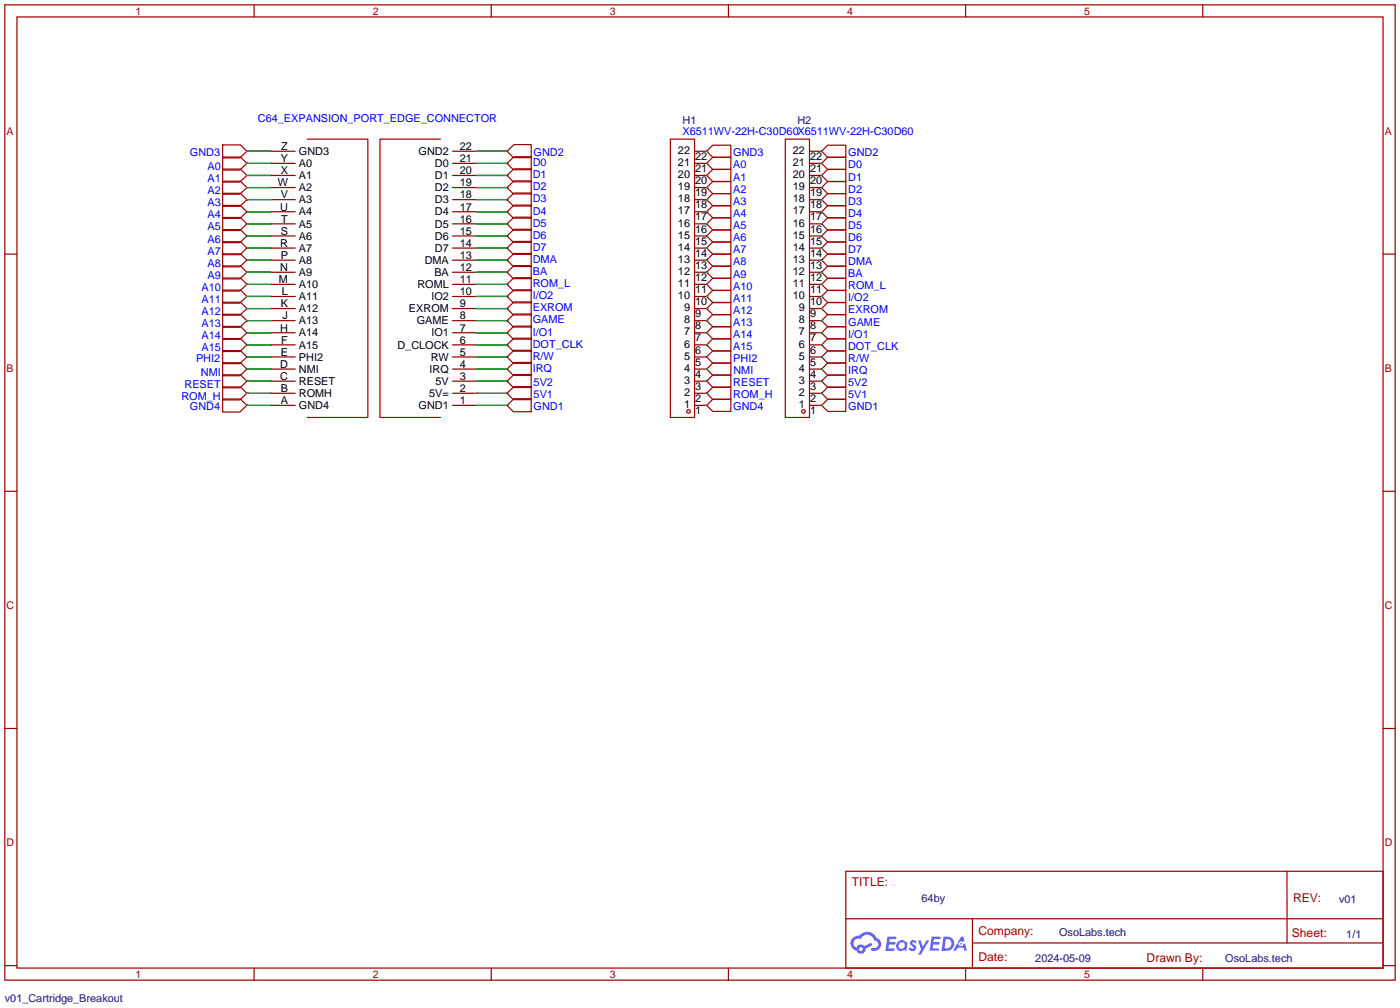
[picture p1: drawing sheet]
<svg xmlns="http://www.w3.org/2000/svg" width="294mm" height="212mm" viewBox="0 0 294 212" stroke-linecap="round" stroke-linejoin="round" font-family="sans-serif">
<g fill="none" stroke="#a10000" stroke-width=".25">
<path d="M1 1h291.9v204.7h-291.9zM3.6 3.6h286.7v199.6h-286.7zM53.3 1v2.6M103.1 1v2.6M152.9 1v2.6M202.7 1v2.6M252.5 1v2.6M1 53.3h2.6M290.3 53.3h2.6M1 103.1h2.6M290.3 103.1h2.6M1 152.9h2.6"/>
<path d="M290.3 152.9h2.6M177.5 182.9h112.8v20.3h-112.8zM177.6 192.8h112.6M204.1 197.9h86.1M204.1 192.8v10.2M270.2 182.9v15M1 202.7h2.6M53.3 203.2v2.5M103.1 203.2v2.5M152.9 203.2v2.5M202.7 203.2v2.5M252.5 203.2v2.5"/>
<path d="M290.3 202.7h2.6"/>
</g>
<g fill="#5487ff">
<path d="M191.2 197.5l.5-.2 .4 .1 .3 .3-.2 .4a.33 .33 0 0 0-.3-.3 .33 .33 0 0 0-.4 .1l.1 .1a.86 .86 0 0 1 .7 .7 .86 .86 0 0 1-.3 .8l-.7 .1-.6-.4 .4-.4 .5 .3 .2-.1v-.2a.88 .88 0 0 1-.6-1.3z"/>
<path d="M192.7 197.4h.6l.4 1.3 .8-1.3h.6l-1.8 3h-.6l.6-1.1z"/>
<path d="M186.3 196.6h1.6l.3 .1-.1 .4h-1.3l-.1 .6h1.1l.2 .3-.3 .3h-1.1l-.1 .8h1.2l.1 .2-.1 .2-1.8 .1z"/>
<path d="M195.6 196.6h1.6l.2 .1v.4h-1.3l-.1 .6h1.1l.2 .3-.3 .3h-1.1l-.1 .8h1.2l.1 .2-.1 .2-1.9 .1z"/>
<path d="M201.7 196.6h.5l.3 .9-.5 .2a.5 .5 0 0 0-.7 .2 .5 .5 0 0 0 .3 .7 .5 .5 0 0 0 .6-.4l.4-.2 .4 1.6h-.6l-.1-.7h-1.2l-.4 .7h-.6z"/>
<path d="M198 196.6l-.4 3h1a1.51 1.51 0 0 0 1.7-1.5 1.51 1.51 0 0 0-1.8-1.5zM198.6 197.1a1.02 1.02 0 0 1 1.1 1.2 1.02 1.02 0 0 1-1.4 .8z"/>
<path d="M188.5 197.6a1.11 1.11 0 0 0-.3 1.6 1.11 1.11 0 0 0 1.6 .2l.5 .2 .2-1.7-.4-.2a1.02 1.02 0 0 0-1.6-.1zM188.6 198.5a.67 .67 0 0 1 1.3 0 .67 .67 0 0 1-1.3 0z"/>
<path d="M179 196.9a1.58 1.58 0 0 0 .8 2.6 1.01 1.01 0 0 0 1.1 .7 1.01 1.01 0 0 0 .8-1.1l1.4-.7-.3-.5-1.3 .7a1.03 1.03 0 0 0-1.7 .3 1 1 0 0 1-.5-1.4 1 1 0 0 1 1.4-.3 1.49 1.49 0 0 1 1.5-1 1.49 1.49 0 0 1 1.4 1.2 .82 .82 0 0 1 .7 1.1 .82 .82 0 0 1-1.2 .5l-.3 .1v.3a1.4 1.4 0 0 0 2-.6 1.4 1.4 0 0 0-.8-1.9 2.19 2.19 0 0 0-3.7-.5l-.8 .1zM180.3 199.2a.4 .4 0 0 1 .8 0 .4 .4 0 0 1-.8 0z"/>
<circle cx="201.8" cy="198.1" r=".19"/>
</g>
<g fill="none" stroke="#a10000" stroke-width=".25">
<path d="M46.7 38h3.8l1.3 1.4-1.4 1.4h-3.7v-2.8M46.7 35.5h3.8l1.3 1.3-1.4 1.4h-3.7v-2.7M46.7 33h3.8l1.3 1.3-1.4 1.4h-3.7v-2.7M46.7 30.4h3.8l1.3 1.4-1.4 1.3h-3.7v-2.7M64.5 29.2h12.7v58.4h-12.7M92.5 29.2h-12.7v58.4h12.7M111.5 33.1v-2.7h-3.6l-1.5 1.4 1.4 1.3h3.8M111.5 35.6v-2.7h-3.6l-1.5 1.4 1.4 1.3h3.8M111.5 38.2v-2.8h-3.6l-1.5 1.4 1.4 1.4h3.8M140.7 29.2h5.1v58.4h-5.1zM148.3 31.8l1.3-1.3h3.8v2.5h-3.8zM149.6 33h3.8v2.6h-3.8l-1.3-1.3z"/>
<path d="M149.6 35.6h3.8v2.5h-3.8l-1.3-1.3zM149.6 38.1h3.8v2.5h-3.8l-1.3-1.2zM164.8 29.2h5.1v58.4h-5.1zM172.5 31.8l1.2-1.3h3.8v2.5h-3.8zM172.5 36.8l1.2-1.2h3.8v2.5h-3.8zM173.7 33h3.8v2.6h-3.8l-1.2-1.3zM173.7 38.1h3.8v2.5h-3.8l-1.2-1.2zM46.7 58.4h3.8l1.3 1.3-1.4 1.4h-3.7v-2.7M46.7 55.8h3.8l1.3 1.4-1.4 1.3h-3.7v-2.7M46.7 53.3h3.8l1.3 1.3-1.4 1.4h-3.7v-2.7M46.7 50.7h3.8l1.3 1.4-1.4 1.4h-3.7v-2.8M46.7 48.2h3.8l1.3 1.3-1.4 1.4h-3.7v-2.7"/>
<path d="M46.7 45.7h3.8l1.3 1.3-1.4 1.4h-3.7v-2.7M46.7 43.1h3.8l1.3 1.3-1.4 1.4h-3.7v-2.7M46.7 40.6h3.8l1.3 1.3-1.4 1.4h-3.7v-2.7M111.5 40.7v-2.7h-3.6l-1.5 1.4 1.4 1.3h3.8M111.5 43.2v-2.7h-3.6l-1.5 1.4 1.4 1.3h3.8M111.5 45.8v-2.7h-3.6l-1.5 1.3 1.4 1.4h3.8M111.5 48.3v-2.7h-3.6l-1.5 1.4 1.4 1.3h3.8M111.5 50.9v-2.8h-3.6l-1.5 1.4 1.4 1.4h3.8M111.5 53.4v-2.7h-3.6l-1.5 1.4 1.4 1.3h3.8M111.5 55.9v-2.7h-3.6l-1.5 1.4 1.4 1.3h3.8M111.5 58.5v-2.7h-3.6l-1.5 1.4 1.4 1.3h3.8M148.3 44.4l1.3-1.2h3.8v2.5h-3.8z"/>
<path d="M148.3 57.2l1.3-1.3h3.8v2.5h-3.8zM149.6 40.6h3.8v2.6h-3.8l-1.3-1.3zM149.6 45.7h3.8v2.6h-3.8l-1.3-1.3zM149.6 48.3h3.8v2.5h-3.8l-1.3-1.3zM149.6 50.8h3.8v2.5h-3.8l-1.3-1.2zM149.6 53.3h3.8v2.6h-3.8l-1.3-1.3zM149.6 58.4h3.8v2.6h-3.8l-1.3-1.3zM172.5 44.4l1.2-1.2h3.8v2.5h-3.8zM172.5 47l1.2-1.3h3.8v2.6h-3.8zM172.5 49.5l1.2-1.2h3.8v2.5h-3.8zM172.5 54.6l1.2-1.3h3.8v2.6h-3.8zM172.5 57.2l1.2-1.3h3.8v2.5h-3.8z"/>
<path d="M173.7 40.6h3.8v2.6h-3.8l-1.2-1.3zM173.7 50.8h3.8v2.5h-3.8l-1.2-1.2zM173.7 58.4h3.8v2.6h-3.8l-1.2-1.3zM46.7 78.7h3.8l1.3 1.3-1.4 1.4h-3.7v-2.7M46.7 76.1h3.8l1.3 1.4-1.4 1.4h-3.7v-2.8M46.7 73.6h3.8l1.3 1.3-1.4 1.4h-3.7v-2.7M46.7 71.1h3.8l1.3 1.3-1.4 1.4h-3.7v-2.7M46.7 68.5h3.8l1.3 1.3-1.4 1.4h-3.7v-2.7M46.7 66h3.8l1.3 1.3-1.4 1.4h-3.7v-2.7M46.7 63.4h3.8l1.3 1.4-1.4 1.4h-3.7v-2.8M46.7 60.9h3.8l1.3 1.3-1.4 1.4h-3.7v-2.7M111.5 61v-2.7h-3.6l-1.5 1.4 1.4 1.3h3.8"/>
<path d="M111.5 63.6v-2.8h-3.6l-1.5 1.4 1.4 1.4h3.8M111.5 66.1v-2.7h-3.6l-1.5 1.4 1.4 1.3h3.8M111.5 68.6v-2.7h-3.6l-1.5 1.4 1.4 1.3h3.8M111.5 71.2v-2.7h-3.6l-1.5 1.3 1.4 1.4h3.8M111.5 73.7v-2.7h-3.6l-1.5 1.4 1.4 1.3h3.8M111.5 76.3v-2.8h-3.6l-1.5 1.4 1.4 1.4h3.8M111.5 78.8v-2.7h-3.6l-1.5 1.4 1.4 1.3h3.8M148.3 69.8l1.3-1.2h3.8v2.5h-3.8zM149.6 78.7h3.8v2.6h-3.8l-1.3-1.3zM149.6 76.2h3.8v2.5h-3.8l-1.3-1.2zM149.6 73.7h3.8v2.5h-3.8l-1.3-1.3zM149.6 61h3.8v2.5h-3.8l-1.3-1.3z"/>
<path d="M149.6 63.5h3.8v2.5h-3.8l-1.3-1.2zM149.6 66h3.8v2.6h-3.8l-1.3-1.3zM149.6 71.1h3.8v2.6h-3.8l-1.3-1.3zM172.5 64.8l1.2-1.3h3.8v2.5h-3.8zM172.5 67.3l1.2-1.3h3.8v2.6h-3.8zM172.5 69.8l1.2-1.2h3.8v2.5h-3.8zM172.5 72.4l1.2-1.3h3.8v2.6h-3.8zM172.5 74.9l1.2-1.2h3.8v2.5h-3.8zM173.7 61h3.8v2.5h-3.8l-1.2-1.3zM173.7 76.2h3.8v2.5h-3.8l-1.2-1.2zM173.7 78.7h3.8v2.6h-3.8l-1.2-1.3zM46.7 83.8h3.8l1.3 1.3-1.4 1.4h-3.7v-2.7"/>
<path d="M46.7 81.2h3.8l1.3 1.3-1.4 1.4h-3.7v-2.7M111.5 86.4v-2.7h-3.6l-1.5 1.4 1.4 1.3h3.8M111.5 83.9v-2.7h-3.6l-1.5 1.3 1.4 1.4h3.8M111.5 81.3v-2.7h-3.6l-1.5 1.4 1.4 1.3h3.8M148.3 82.5l1.3-1.2h3.8v2.5h-3.8zM149.6 83.8h3.8v2.6h-3.8l-1.3-1.3zM172.5 85.1l1.2-1.3h3.8v2.6h-3.8zM172.5 82.5l1.2-1.2h3.8v2.5h-3.8z"/>
<circle cx="144.5" cy="86.4" r=".38"/>
<circle cx="168.7" cy="86.4" r=".38"/>
</g>
<g fill="none" stroke="#870000" stroke-width=".25">
<path d="M51.8 39.4h.1M51.8 36.8h.1M51.8 34.3h.1M51.8 31.8h.1M56.9 31.8h5.1M56.9 34.3h5.1M56.9 36.8h5.1M56.9 39.4h5.1M95 31.8h5.1M95 34.3h5.1M95 36.8h5.1M95 39.4h5.1"/>
<path d="M106.4 31.8h.1M106.4 34.3h.1M106.4 36.8h.1M106.4 39.4h.1M145.8 31.8h2.5M145.8 34.3h2.5M145.8 36.8h2.5M145.8 39.4h2.5M148.3 31.8h.1M148.3 34.3h.1M148.3 36.8h.1M148.3 39.4h.1"/>
<path d="M169.9 31.8h2.6M169.9 34.3h2.6M169.9 36.8h2.6M169.9 39.4h2.6M172.5 31.8h.1M172.5 34.3h.1M172.5 36.8h.1M172.5 39.4h.1M51.8 59.7h.1M51.8 57.2h.1M51.8 54.6h.1M51.8 52.1h.1"/>
<path d="M51.8 49.5h.1M51.8 47h.1M51.8 44.4h.1M51.8 41.9h.1M56.9 41.9h5.1M56.9 44.4h5.1M56.9 47h5.1M56.9 49.5h5.1M56.9 52.1h5.1M56.9 54.6h5.1M56.9 57.2h5.1M56.9 59.7h5.1"/>
<path d="M95 41.9h5.1M95 44.4h5.1M95 47h5.1M95 49.5h5.1M95 52.1h5.1M95 54.6h5.1M95 57.2h5.1M95 59.7h5.1M106.4 41.9h.1M106.4 44.4h.1M106.4 47h.1M106.4 49.5h.1"/>
<path d="M106.4 52.1h.1M106.4 54.6h.1M106.4 57.2h.1M106.4 59.7h.1M145.8 41.9h2.5M145.8 44.4h2.5M145.8 47h2.5M145.8 49.5h2.5M145.8 52.1h2.5M145.8 54.6h2.5M145.8 57.2h2.5M145.8 59.7h2.5"/>
<path d="M148.3 41.9h.1M148.3 44.4h.1M148.3 47h.1M148.3 49.5h.1M148.3 52.1h.1M148.3 54.6h.1M148.3 57.2h.1M148.3 59.7h.1M169.9 41.9h2.6M169.9 44.4h2.6M169.9 47h2.6M169.9 49.5h2.6"/>
<path d="M169.9 52.1h2.6M169.9 54.6h2.6M169.9 57.2h2.6M169.9 59.7h2.6M172.5 41.9h.1M172.5 44.4h.1M172.5 47h.1M172.5 49.5h.1M172.5 52.1h.1M172.5 54.6h.1M172.5 57.2h.1M172.5 59.7h.1"/>
<path d="M51.8 77.5h.1M51.8 74.9h.1M51.8 72.4h.1M51.8 69.8h.1M51.8 67.3h.1M51.8 64.8h.1M51.8 62.2h.1M56.9 62.2h5.1M56.9 64.8h5.1M56.9 67.3h5.1M56.9 69.8h5.1M56.9 72.4h5.1"/>
<path d="M56.9 74.9h5.1M56.9 77.5h5.1M95 62.2h5.1M95 64.8h5.1M95 67.3h5.1M95 69.8h5.1M95 72.4h5.1M95 74.9h5.1M95 77.5h5.1M106.4 62.2h.1M106.4 64.8h.1M106.4 67.3h.1"/>
<path d="M106.4 69.8h.1M106.4 72.4h.1M106.4 74.9h.1M106.4 77.5h.1M145.8 62.2h2.5M145.8 64.8h2.5M145.8 67.3h2.5M145.8 69.8h2.5M145.8 72.4h2.5M145.8 74.9h2.5M145.8 77.5h2.5M148.3 77.5h.1"/>
<path d="M148.3 74.9h.1M148.3 62.2h.1M148.3 64.8h.1M148.3 67.3h.1M148.3 69.8h.1M148.3 72.4h.1M169.9 62.2h2.6M169.9 64.8h2.6M169.9 67.3h2.6M169.9 69.8h2.6M169.9 72.4h2.6M169.9 74.9h2.6"/>
<path d="M169.9 77.5h2.6M172.5 62.2h.1M172.5 64.8h.1M172.5 67.3h.1M172.5 69.8h.1M172.5 72.4h.1M172.5 74.9h.1M172.5 77.5h.1M51.8 85.1h.1M51.8 82.5h.1M51.8 80h.1M56.9 80h5.1"/>
<path d="M56.9 82.5h5.1M56.9 85.1h5.1M95 80h5.1M95 82.5h5.1M95 85.1h5.1M106.4 85.1h.1M106.4 82.5h.1M106.4 80h.1M145.8 80h2.5M145.8 82.5h2.5M145.8 85.1h2.5M148.3 85.1h.1"/>
<path d="M148.3 82.5h.1M148.3 80h.1M169.9 80h2.6M169.9 82.5h2.6M169.9 85.1h2.6M172.5 85.1h.1M172.5 80h.1M172.5 82.5h.1"/>
</g>
<g fill="none" stroke="#008700" stroke-width=".25">
<path d="M51.8 39.4h5.1M51.8 36.8h5.1M51.8 34.3h5.1M51.8 31.8h5.1M100.1 39.4h6.3M100.1 36.8h6.3M100.1 34.3h6.3M100.1 31.8h6.3M148.3 39.4h.1M148.3 36.8h.1M148.3 34.3h.1M148.3 31.8h.1"/>
<path d="M172.5 39.4h.1M172.5 36.8h.1M172.5 34.3h.1M172.5 31.8h.1M51.8 59.7h5.1M51.8 57.2h5.1M51.8 54.6h5.1M51.8 52.1h5.1M51.8 49.5h5.1M51.8 47h5.1M51.8 44.4h5.1M51.8 41.9h5.1"/>
<path d="M100.1 59.7h6.3M100.1 57.2h6.3M100.1 54.6h6.3M100.1 52.1h6.3M100.1 49.5h6.3M100.1 47h6.3M100.1 44.4h6.3M100.1 41.9h6.3M148.3 59.7h.1M148.3 57.2h.1M148.3 54.6h.1M148.3 52.1h.1"/>
<path d="M148.3 49.5h.1M148.3 47h.1M148.3 44.4h.1M148.3 41.9h.1M172.5 59.7h.1M172.5 57.2h.1M172.5 54.6h.1M172.5 52.1h.1M172.5 49.5h.1M172.5 47h.1M172.5 44.4h.1M172.5 41.9h.1"/>
<path d="M51.8 77.5h5.1M51.8 74.9h5.1M51.8 72.4h5.1M51.8 69.8h5.1M51.8 67.3h5.1M51.8 64.8h5.1M51.8 62.2h5.1M100.1 77.5h6.3M100.1 74.9h6.3M100.1 72.4h6.3M100.1 69.8h6.3M100.1 67.3h6.3"/>
<path d="M100.1 64.8h6.3M100.1 62.2h6.3M148.3 77.5h.1M148.3 74.9h.1M148.3 72.4h.1M148.3 69.8h.1M148.3 67.3h.1M148.3 64.8h.1M148.3 62.2h.1M172.5 77.5h.1M172.5 74.9h.1M172.5 72.4h.1"/>
<path d="M172.5 69.8h.1M172.5 67.3h.1M172.5 64.8h.1M172.5 62.2h.1M51.8 85.1h5.1M51.8 82.5h5.1M51.8 80h5.1M100.1 85.1h6.3M100.1 82.5h6.3M100.1 80h6.3M148.3 85.1h.1M148.3 82.5h.1"/>
<path d="M148.3 80h.1M172.5 85.1h.1M172.5 82.5h.1M172.5 80h.1"/>
</g>
<g font-size="2.5" fill="#a00000">
<text x="178.8" y="186">TITLE:</text>
<text x="271.4" y="189.4">REV:</text>
<text x="205.4" y="196.3">Company:</text>
<text x="271.2" y="196.7">Sheet:</text>
<text x="205.4" y="201.8">Date:</text>
<text x="240.7" y="201.9">Drawn By:</text>
</g>
<g font-size="2.3" fill="#00f">
<text x="54.1" y="25.5">C64_EXPANSION_PORT_EDGE_CONNECTOR</text>
<text x="143.3" y="28.3">X6511WV-22H-C30D60X6511WV-22H-C30D60</text>
<text x="39.9" y="32.7">GND3</text>
<text x="43.6" y="35.7">A0</text>
<text x="111.8" y="34.9">D0</text>
<text x="112" y="32.7">GND2</text>
<text x="153.9" y="32.7">GND3</text>
<text x="153.9" y="35.3">A0</text>
<text x="178.1" y="32.7">GND2</text>
<text x="178.1" y="35.3">D0</text>
<text x="43.6" y="40.8">A2</text>
<text x="43.6" y="38.2">A1</text>
<text x="111.8" y="37.4">D1</text>
<text x="111.8" y="40">D2</text>
<text x="153.9" y="37.9">A1</text>
<text x="153.9" y="40.5">A2</text>
<text x="178.1" y="37.9">D1</text>
<text x="178.1" y="40.5">D2</text>
<text x="43.6" y="45.8">A4</text>
<text x="43.6" y="43.3">A3</text>
<text x="111.8" y="42.5">D3</text>
<text x="111.8" y="45">D4</text>
<text x="111.8" y="47.6">D5</text>
<text x="153.9" y="43">A3</text>
<text x="153.9" y="45.6">A4</text>
<text x="178.1" y="43">D3</text>
<text x="178.1" y="45.6">D4</text>
<text x="43.6" y="53.5">A7</text>
<text x="43.6" y="50.9">A6</text>
<text x="43.6" y="48.4">A5</text>
<text x="111.8" y="50.1">D6</text>
<text x="111.8" y="52.7">D7</text>
<text x="153.9" y="48.1">A5</text>
<text x="153.9" y="50.6">A6</text>
<text x="153.9" y="53.2">A7</text>
<text x="178.1" y="48.1">D5</text>
<text x="178.1" y="50.6">D6</text>
<text x="178.1" y="53.2">D7</text>
<text x="43.6" y="58.5">A9</text>
<text x="43.6" y="56">A8</text>
<text x="111.8" y="55.2">DMA</text>
<text x="111.8" y="57.7">BA</text>
<text x="153.9" y="55.7">A8</text>
<text x="153.9" y="58.3">A9</text>
<text x="178.1" y="55.6">DMA</text>
<text x="178.1" y="58.2">BA</text>
<text x="42.3" y="63.6">A11</text>
<text x="42.3" y="61.1">A10</text>
<text x="111.8" y="60.3">ROM_L</text>
<text x="111.8" y="62.8">I/O2</text>
<text x="111.8" y="65.4">EXROM</text>
<text x="153.9" y="60.8">A10</text>
<text x="153.9" y="63.3">A11</text>
<text x="153.9" y="65.9">A12</text>
<text x="178.1" y="60.7">ROM_L</text>
<text x="178.1" y="63.3">I/O2</text>
<text x="178.1" y="65.8">EXROM</text>
<text x="42.3" y="71.2">A14</text>
<text x="42.3" y="68.7">A13</text>
<text x="42.3" y="66.2">A12</text>
<text x="111.8" y="67.9">GAME</text>
<text x="111.8" y="70.4">I/O1</text>
<text x="153.9" y="68.4">A13</text>
<text x="153.9" y="71">A14</text>
<text x="178.1" y="68.3">GAME</text>
<text x="178.1" y="70.9">I/O1</text>
<text x="41.1" y="75.9">PHI2</text>
<text x="42.3" y="73.8">A15</text>
<text x="111.8" y="73">DOT_CLK</text>
<text x="111.8" y="75.5">R/W</text>
<text x="153.9" y="76">PHI2</text>
<text x="153.9" y="73.5">A15</text>
<text x="178" y="73.4">DOT_CLK</text>
<text x="178.1" y="76">R/W</text>
<text x="38.1" y="83.9">ROM_H</text>
<text x="38.7" y="81.4">RESET</text>
<text x="42.2" y="78.9">NMI</text>
<text x="111.8" y="78.1">IRQ</text>
<text x="112" y="83.5">5V1</text>
<text x="112" y="81">5V2</text>
<text x="153.9" y="83.6">ROM_H</text>
<text x="153.9" y="81">RESET</text>
<text x="154" y="78.5">NMI</text>
<text x="178.1" y="78.5">IRQ</text>
<text x="178.1" y="81">5V2</text>
<text x="178.1" y="83.5">5V1</text>
<text x="39.9" y="86.1">GND4</text>
<text x="112" y="86">GND1</text>
<text x="153.9" y="86">GND4</text>
<text x="178.1" y="86">GND1</text>
</g>
<g font-size="2.3" fill="#000080">
<text x="143.3" y="26">H1</text>
<text x="167.4" y="26">H2</text>
<text x="193.5" y="189.4">64by</text>
<text x="281.1" y="189.5">v01</text>
<text x="222.3" y="196.4">OsoLabs.tech</text>
<text x="282.6" y="196.9">1/1</text>
<text x="217.3" y="202">2024-05-09</text>
<text x="257.2" y="202">OsoLabs.tech</text>
<text x="1" y="210.3">v01_Cartridge_Breakout</text>
</g>
<g font-size="2.3">
<text x="58.9" y="34">Y</text>
<text x="59.1" y="31.5">Z</text>
<text x="62.7" y="32.5">GND3</text>
<text x="62.7" y="35.1">A0</text>
<text x="87.9" y="32.5">GND2</text>
<text x="91.3" y="35.1">D0</text>
<text x="96.5" y="31.5">22</text>
<text x="96.5" y="34">21</text>
<text x="142.3" y="34.8">21</text>
<text x="142.3" y="32.3">22</text>
<text x="145.9" y="33.6">22</text>
<text x="166.4" y="34.8">21</text>
<text x="166.4" y="32.3">22</text>
<text x="170.1" y="33.6">22</text>
<text x="58.3" y="39.1">W</text>
<text x="58.9" y="36.6">X</text>
<text x="58.9" y="41.7">V</text>
<text x="62.7" y="37.6">A1</text>
<text x="62.7" y="40.1">A2</text>
<text x="91.3" y="37.6">D1</text>
<text x="91.3" y="40.1">D2</text>
<text x="96.5" y="36.6">20</text>
<text x="96.5" y="39.1">19</text>
<text x="96.5" y="41.7">18</text>
<text x="142.3" y="39.9">19</text>
<text x="142.3" y="37.4">20</text>
<text x="145.9" y="41.2">19</text>
<text x="145.9" y="38.7">20</text>
<text x="145.9" y="36.1">21</text>
<text x="166.4" y="39.9">19</text>
<text x="166.4" y="37.4">20</text>
<text x="170.1" y="41.2">19</text>
<text x="170.1" y="38.7">20</text>
<text x="170.1" y="36.1">21</text>
<text x="58.8" y="44.2">U</text>
<text x="59.1" y="46.7">T</text>
<text x="62.7" y="42.7">A3</text>
<text x="62.7" y="45.2">A4</text>
<text x="62.7" y="47.8">A5</text>
<text x="91.3" y="42.7">D3</text>
<text x="91.3" y="45.2">D4</text>
<text x="91.3" y="47.8">D5</text>
<text x="96.5" y="44.2">17</text>
<text x="96.5" y="46.7">16</text>
<text x="142.3" y="47.5">16</text>
<text x="142.3" y="45">17</text>
<text x="142.3" y="42.5">18</text>
<text x="145.9" y="46.3">17</text>
<text x="145.9" y="43.7">18</text>
<text x="166.4" y="47.5">16</text>
<text x="166.4" y="45">17</text>
<text x="166.4" y="42.5">18</text>
<text x="170.1" y="46.3">17</text>
<text x="170.1" y="43.7">18</text>
<text x="58.8" y="51.8">R</text>
<text x="58.9" y="49.3">S</text>
<text x="62.7" y="50.3">A6</text>
<text x="62.7" y="52.8">A7</text>
<text x="91.3" y="50.3">D6</text>
<text x="91.3" y="52.8">D7</text>
<text x="96.5" y="49.3">15</text>
<text x="96.5" y="51.8">14</text>
<text x="142.3" y="52.6">14</text>
<text x="142.3" y="50.1">15</text>
<text x="145.9" y="53.9">14</text>
<text x="145.9" y="51.4">15</text>
<text x="145.9" y="48.8">16</text>
<text x="166.4" y="52.6">14</text>
<text x="166.4" y="50.1">15</text>
<text x="170.1" y="53.9">14</text>
<text x="170.1" y="51.4">15</text>
<text x="170.1" y="48.8">16</text>
<text x="58.5" y="59.4">M</text>
<text x="58.8" y="56.9">N</text>
<text x="58.9" y="54.4">P</text>
<text x="62.7" y="55.4">A8</text>
<text x="62.7" y="57.9">A9</text>
<text x="89.2" y="55.4">DMA</text>
<text x="91.2" y="57.9">BA</text>
<text x="96.5" y="54.4">13</text>
<text x="96.5" y="56.9">12</text>
<text x="96.5" y="59.4">11</text>
<text x="142.3" y="57.7">12</text>
<text x="142.3" y="55.2">13</text>
<text x="145.9" y="59">12</text>
<text x="145.9" y="56.4">13</text>
<text x="166.4" y="57.7">12</text>
<text x="166.4" y="55.2">13</text>
<text x="170.1" y="59">12</text>
<text x="170.1" y="56.4">13</text>
<text x="58.9" y="64.5">K</text>
<text x="59.2" y="62">L</text>
<text x="62.7" y="60.5">A10</text>
<text x="62.7" y="63">A11</text>
<text x="62.7" y="65.5">A12</text>
<text x="85.8" y="65.5">EXROM</text>
<text x="87.6" y="60.5">ROML</text>
<text x="90.5" y="63">IO2</text>
<text x="96.5" y="62">10</text>
<text x="96.5" y="64.5">9</text>
<text x="142.3" y="62.8">10</text>
<text x="142.3" y="60.2">11</text>
<text x="143.6" y="65.3">9</text>
<text x="145.9" y="64.1">10</text>
<text x="145.9" y="61.5">11</text>
<text x="166.4" y="62.8">10</text>
<text x="166.4" y="60.2">11</text>
<text x="167.7" y="65.3">9</text>
<text x="170.1" y="64.1">10</text>
<text x="170.1" y="61.5">11</text>
<text x="58.8" y="69.6">H</text>
<text x="59.3" y="67.1">J</text>
<text x="62.7" y="68.1">A13</text>
<text x="62.7" y="70.6">A14</text>
<text x="87.5" y="68.1">GAME</text>
<text x="90.5" y="70.6">IO1</text>
<text x="96.5" y="67.1">8</text>
<text x="96.5" y="69.6">7</text>
<text x="143.6" y="70.4">7</text>
<text x="143.6" y="67.9">8</text>
<text x="145.9" y="71.7">7</text>
<text x="145.9" y="69.1">8</text>
<text x="145.9" y="66.6">9</text>
<text x="167.7" y="70.4">7</text>
<text x="167.7" y="67.9">8</text>
<text x="170.1" y="71.7">7</text>
<text x="170.1" y="69.1">8</text>
<text x="170.1" y="66.6">9</text>
<text x="58.8" y="77.2">D</text>
<text x="58.9" y="74.7">E</text>
<text x="59.1" y="72.1">F</text>
<text x="62.7" y="73.2">A15</text>
<text x="62.7" y="75.7">PHI2</text>
<text x="83.4" y="73.2">D_CLOCK</text>
<text x="90.4" y="75.7">RW</text>
<text x="96.5" y="72.1">6</text>
<text x="96.5" y="74.7">5</text>
<text x="96.5" y="77.2">4</text>
<text x="143.6" y="75.5">5</text>
<text x="143.6" y="72.9">6</text>
<text x="145.9" y="76.8">5</text>
<text x="145.9" y="74.2">6</text>
<text x="167.7" y="75.5">5</text>
<text x="167.7" y="72.9">6</text>
<text x="170.1" y="76.8">5</text>
<text x="170.1" y="74.2">6</text>
<text x="58.8" y="79.8">C</text>
<text x="58.9" y="82.3">B</text>
<text x="62.7" y="78.2">NMI</text>
<text x="62.7" y="80.8">RESET</text>
<text x="62.7" y="83.3">ROMH</text>
<text x="90.1" y="83.3">5V=</text>
<text x="90.2" y="78.2">IRQ</text>
<text x="91.4" y="80.8">5V</text>
<text x="96.5" y="79.8">3</text>
<text x="96.5" y="82.3">2</text>
<text x="143.6" y="83.1">2</text>
<text x="143.6" y="80.6">3</text>
<text x="143.6" y="78">4</text>
<text x="145.9" y="81.8">3</text>
<text x="145.9" y="79.3">4</text>
<text x="167.7" y="83.1">2</text>
<text x="167.7" y="80.6">3</text>
<text x="167.7" y="78">4</text>
<text x="170.1" y="81.8">3</text>
<text x="170.1" y="79.3">4</text>
<text x="58.9" y="84.8">A</text>
<text x="62.7" y="85.9">GND4</text>
<text x="87.9" y="85.9">GND1</text>
<text x="96.5" y="84.8">1</text>
<text x="143.6" y="85.6">1</text>
<text x="145.9" y="86.9">1</text>
<text x="145.9" y="84.4">2</text>
<text x="167.7" y="85.6">1</text>
<text x="170.1" y="86.9">1</text>
<text x="170.1" y="84.4">2</text>
</g>
<g font-size="2.2" fill="#a00000">
<text x="28.4" y="3.1">1</text>
<text x="78.2" y="3.1">2</text>
<text x="128" y="3.1">3</text>
<text x="177.8" y="3.1">4</text>
<text x="227.6" y="3.1">5</text>
<text x="1.4" y="28.3">A</text>
<text x="290.7" y="28.3">A</text>
<text x="1.4" y="78.1">B</text>
<text x="290.7" y="78.1">B</text>
<text x="1.4" y="127.9">C</text>
<text x="290.7" y="127.9">C</text>
<text x="1.4" y="177.7">D</text>
<text x="290.7" y="177.7">D</text>
<text x="28.4" y="205.2">1</text>
<text x="78.2" y="205.2">2</text>
<text x="128" y="205.2">3</text>
<text x="177.8" y="205.2">4</text>
<text x="227.6" y="205.2">5</text>
</g>
</svg>
